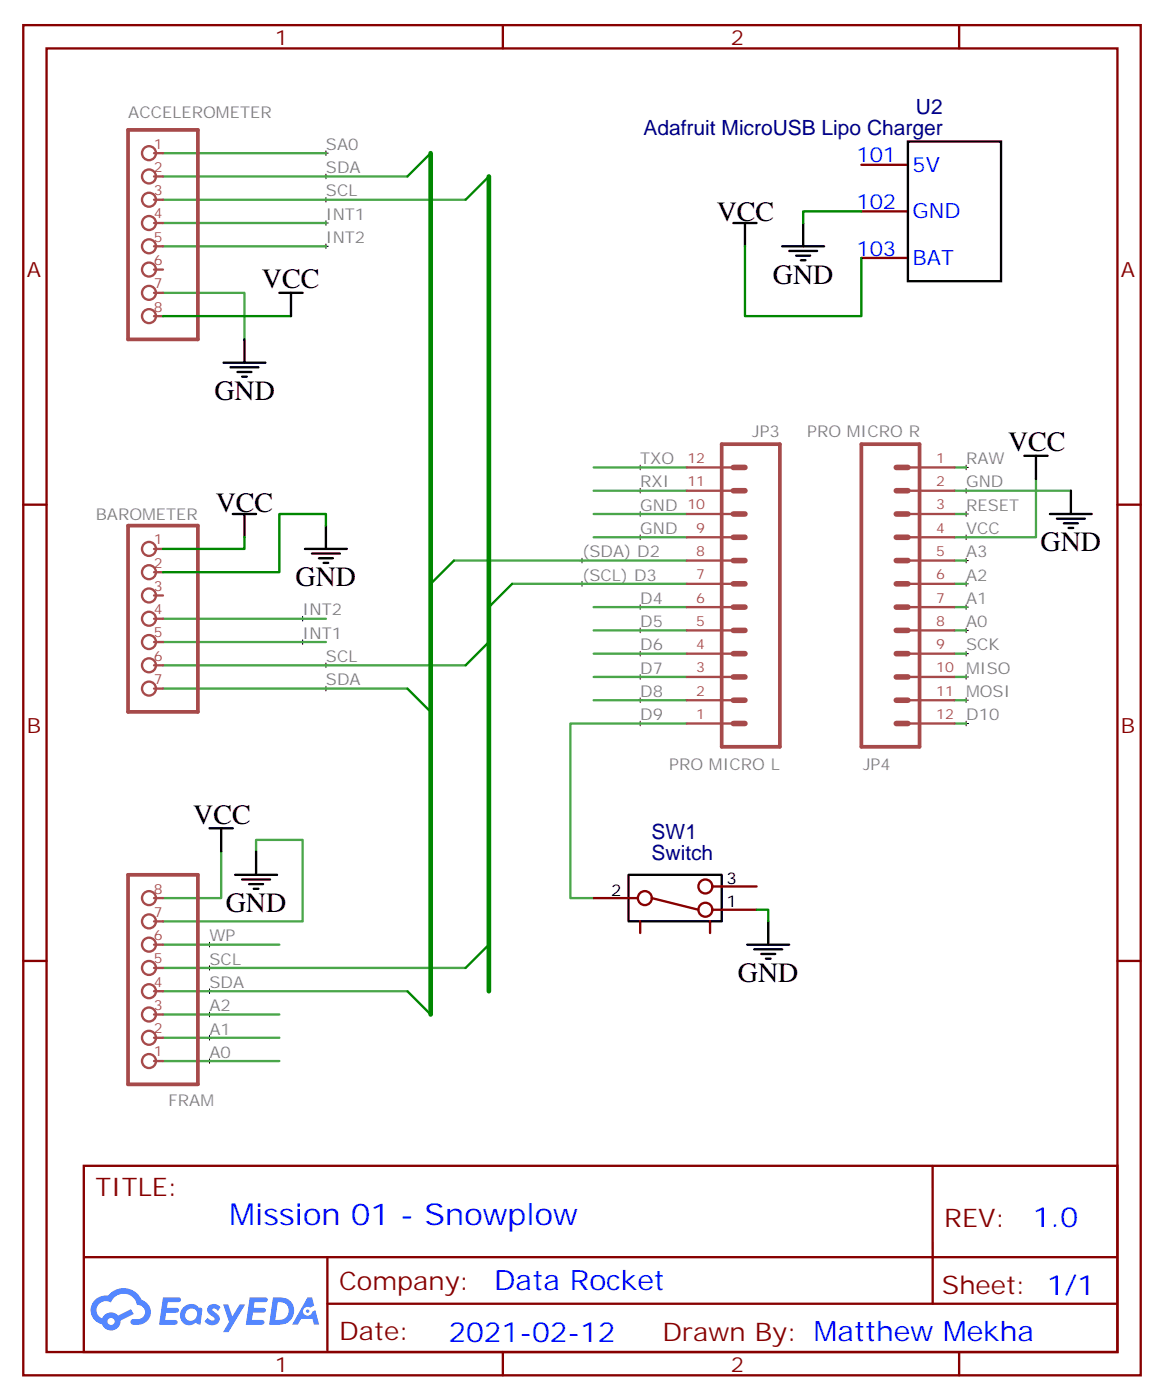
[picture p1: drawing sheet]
<svg xmlns="http://www.w3.org/2000/svg" width="176mm" height="212mm" viewBox="0 0 176 212" stroke-linecap="round" stroke-linejoin="round" font-family="sans-serif">
<g fill="none" stroke="#870000" stroke-width=".35">
<path d="M3.5 3.8h169.4v204.6h-169.4zM7.1 7.3h162.2v197.6h-162.2zM76.2 3.8v3.5M145.3 3.8v3.5M3.5 76.5h3.6M169.3 76.5h3.6M3.5 145.6h3.6M169.3 145.6h3.6M12.7 176.7h156.6v28.2h-156.6zM141.3 176.7v20.9M12.7 190.5h156.5M49.6 197.6h119.6"/>
<path d="M49.6 190.5v14.1M76.2 204.9v3.5M145.3 204.9v3.5"/>
</g>
<g fill="#5487ff">
<path d="M31.7 197.8a1.22 1.22 0 0 1 1.7 .3l-.4 .6-.3-.3-.3-.1-.2 .1v.2a1.74 1.74 0 0 1 1.1 1.3 1.22 1.22 0 0 1-.9 .9 1.22 1.22 0 0 1-1.2-.4l-.2-.1 .5-.6a.6 .6 0 0 0 .4 .4 .6 .6 0 0 0 .6-.2l-.1-.2a1.48 1.48 0 0 1-1-1.5z"/>
<path d="M24.7 196.6h1.5a1.22 1.22 0 0 1 1.2 .2 .37 .37 0 0 1-.4 .5h-1.6l-.1 .9h1.5a.37 .37 0 0 1 .3 .4 .37 .37 0 0 1-.3 .3h-1.6l-.2 1.1h.8a1.15 1.15 0 0 1 1.1 .2 .36 .36 0 0 1-.3 .6h-2.5z"/>
<path d="M37.8 196.6h1.6a1.23 1.23 0 0 1 1.1 .2 .37 .37 0 0 1-.3 .5h-1.6l-.2 .9h1.6a.37 .37 0 0 1 .3 .4 .37 .37 0 0 1-.4 .3h-1.6l-.1 1.1h.7a1.15 1.15 0 0 1 1.1 .2 .36 .36 0 0 1-.3 .6h-2.5z"/>
<path d="M46.6 196.6h.7l.3 1.3-.6 .3a.69 .69 0 0 0-1 .3 .69 .69 0 0 0 .4 .9 .69 .69 0 0 0 .9-.6l.5-.3 .6 2.2h-.8l-.3-.8h-1.7l-.5 .8h-.8z"/>
<path d="M33.8 197.7h.8l.6 1.8 1.1-1.8h.9l-2.6 4.2h-.8l.9-1.6z"/>
<path d="M41.4 196.6l-.6 4.2h1.3a2.1 2.1 0 0 0 2.4-1.6 2.1 2.1 0 0 0-1.3-2.5zM42.1 197.3a1.39 1.39 0 0 1 1.7 1.5 1.39 1.39 0 0 1-1.8 1.2h-.3z"/>
<path d="M27.7 198.2a1.48 1.48 0 0 0-.2 2 1.48 1.48 0 0 0 2 .4l.1-.2 .4 .3 .4 .1 .3-2.3-.2-.3h-.4a1.49 1.49 0 0 0-2.4 0zM28.3 198.6a.89 .89 0 0 1 1.4 0 .89 .89 0 0 1-.2 1.3 .89 .89 0 0 1-1.3 0 .89 .89 0 0 1 .1-1.3z"/>
<path d="M14.4 197a2.18 2.18 0 0 0 1.1 3.7 1.44 1.44 0 0 0 1.6 .9 1.44 1.44 0 0 0 1.2-1.5l2-1-.5-.7-1.9 1a1.47 1.47 0 0 0-2.4 .4 1.39 1.39 0 0 1-.7-1.9 1.39 1.39 0 0 1 2-.5 2.08 2.08 0 0 1 2.2-1.3 2.08 2.08 0 0 1 1.8 1.7 1.07 1.07 0 0 1 1.2 1 1.07 1.07 0 0 1-1 1.1h-.7a.43 .43 0 0 0-.5 .4 .43 .43 0 0 0 .4 .5 2.06 2.06 0 0 0 2.1-.7 2.06 2.06 0 0 0 .3-2.2l-.7-.7-.4-.2a2.98 2.98 0 0 0-5.1-.7l-1.1 .1zM16.3 200.3a.55 .55 0 0 1 1.1 0 .55 .55 0 0 1-1.1 0z"/>
<circle cx="46.6" cy="198.7" r=".26"/>
</g>
<g fill="none" stroke="#000" stroke-width=".15">
<path d="M49 23.2h.7M49 37.3h.7M49 33.8h.7M49 30.3h.7M49 26.7h.7M49.4 22.9v.7M49.4 26.4v.7M49.4 29.9v.7M49.4 33.4v.7M49.4 37v.7M96.7 74.4h.7M96.7 70.8h.7"/>
<path d="M96.7 77.9h.7M97 70.5v.7M97 74v.7M97 77.5v.7M146 74.4h.8M146 70.8h.8M146 77.9h.8M146.4 70.5v.7M146.4 74v.7M146.4 77.5v.7M45.5 97.3h.7M45.5 93.8h.7"/>
<path d="M45.9 93.4v.7M45.9 96.9v.7M87.8 88.5h.7M87.8 84.9h.7M88.2 84.6v.7M88.2 88.1v.7M96.7 99.1h.7M96.7 95.5h.7M96.7 92h.7M96.7 81.4h.7M97 81.1v.7M97 91.7v.7"/>
<path d="M97 95.2v.7M97 98.7v.7M146 99.1h.8M146 95.5h.8M146 92h.8M146 88.5h.8M146 84.9h.8M146 81.4h.8M146.4 81.1v.7M146.4 84.6v.7M146.4 88.1v.7M146.4 91.7v.7"/>
<path d="M146.4 95.2v.7M146.4 98.7v.7M49 100.8h.7M49 104.4h.7M49.4 100.5v.7M49.4 104v.7M96.7 109.6h.7M96.7 102.6h.7M96.7 106.1h.7M97 102.2v.7M97 105.8v.7M97 109.3v.7"/>
<path d="M146 109.6h.8M146 102.6h.8M146 106.1h.8M146.4 102.2v.7M146.4 105.8v.7M146.4 109.3v.7M31.4 153.7h.7M31.4 157.3h.7M31.4 143.2h.7M31.4 150.2h.7M31.4 146.7h.7M31.7 142.8v.7"/>
<path d="M31.7 146.3v.7M31.7 149.9v.7M31.7 153.4v.7M31.7 156.9v.7M31.4 160.8h.7M31.7 160.4v.7"/>
</g>
<g fill="none" stroke="#4aa64a" stroke-width=".35">
<path d="M24.7 30.3h45.9M24.7 26.7h37M24.7 23.2h24.7M24.7 37.3h24.7M24.7 33.8h24.7M24.7 44.4h12.3v7M90 74.4h14.1M90 70.8h14.1M90 77.9h14.1M144.6 74.4h17.7M144.6 70.8h1.8M144.6 77.9h1.8"/>
<path d="M157 72.6v8.8h-12.4M24.7 97.3h24.7M24.7 93.8h24.7M68.8 84.9h35.3M77.6 88.5h26.5M90 99.1h14.1M90 95.5h14.1M90 92h14.1M90 81.4h14.1M144.6 99.1h1.8M144.6 95.5h1.8M144.6 92h1.8"/>
<path d="M144.6 88.5h1.8M144.6 84.9h1.8M24.7 100.8h45.9M24.7 104.4h37M90 102.6h14.1M90 106.1h14.1M104.1 109.6h-17.7v26.5h3.6M144.6 109.6h1.8M144.6 102.6h1.8M144.6 106.1h1.8M33.5 129v7.1h-8.8M38.8 129v-1.7h7.1v12.3h-21.2"/>
<path d="M24.7 146.7h45.9M24.7 153.7h17.6M24.7 157.3h17.6M24.7 143.2h17.6M24.7 150.2h37M24.7 160.8h17.6"/>
</g>
<path d="M19.4 19.7h10.6v31.7h-10.6zM19.4 79.7h10.6v28.2h-10.6zM109.4 67.3h8.8v45.9h-8.8zM130.5 67.3h8.8v45.9h-8.8zM19.4 132.6h10.6v31.7h-10.6z" fill="none" stroke="#a64a4a" stroke-width=".56"/>
<g fill="none" stroke="#a64a4a" stroke-width=".35">
<path d="M23.3 23.2h1.4M23.3 26.7h1.4M23.3 30.3h1.4M23.3 33.8h1.4M23.3 37.3h1.4M23.3 40.9h1.4M23.3 44.4h1.4M23.3 47.9h1.4M104.1 77.9h6.9M104.1 74.4h6.9M104.1 70.8h6.9M137.7 77.9h6.9"/>
<path d="M137.7 74.4h6.9M137.7 70.8h6.9M23.3 83.2h1.4M23.3 86.7h1.4M23.3 90.2h1.4M23.3 93.8h1.4M23.3 97.3h1.4M104.1 99.1h6.9M104.1 95.5h6.9M104.1 92h6.9M104.1 88.5h6.9M104.1 84.9h6.9"/>
<path d="M104.1 81.4h6.9M137.7 99.1h6.9M137.7 95.5h6.9M137.7 92h6.9M137.7 88.5h6.9M137.7 84.9h6.9M137.7 81.4h6.9M23.3 100.8h1.4M23.3 104.4h1.4M104.1 109.6h6.9M104.1 106.1h6.9M104.1 102.6h6.9"/>
<path d="M137.7 109.6h6.9M137.7 106.1h6.9M137.7 102.6h6.9M23.3 139.6h1.4M23.3 136.1h1.4M23.3 157.3h1.4M23.3 153.7h1.4M23.3 150.2h1.4M23.3 146.7h1.4M23.3 143.2h1.4M23.3 160.8h1.4"/>
<circle cx="22.6" cy="33.8" r="1.06"/>
<circle cx="22.6" cy="37.3" r="1.06"/>
<circle cx="22.6" cy="23.2" r="1.06"/>
<circle cx="22.6" cy="30.3" r="1.06"/>
<circle cx="22.6" cy="26.7" r="1.06"/>
<circle cx="22.6" cy="44.4" r="1.06"/>
<circle cx="22.6" cy="47.9" r="1.06"/>
<circle cx="22.6" cy="40.9" r="1.06"/>
<circle cx="22.6" cy="97.3" r="1.06"/>
<circle cx="22.6" cy="86.7" r="1.06"/>
<circle cx="22.6" cy="90.2" r="1.06"/>
<circle cx="22.6" cy="93.8" r="1.06"/>
<circle cx="22.6" cy="83.2" r="1.06"/>
<circle cx="22.6" cy="100.8" r="1.06"/>
<circle cx="22.6" cy="104.4" r="1.06"/>
<circle cx="22.6" cy="139.6" r="1.06"/>
<circle cx="22.6" cy="136.1" r="1.06"/>
<circle cx="22.6" cy="153.7" r="1.06"/>
<circle cx="22.6" cy="157.3" r="1.06"/>
<circle cx="22.6" cy="146.7" r="1.06"/>
<circle cx="22.6" cy="150.2" r="1.06"/>
<circle cx="22.6" cy="143.2" r="1.06"/>
<circle cx="22.6" cy="160.8" r="1.06"/>
</g>
<g fill="none" stroke="#870000" stroke-width=".35">
<path d="M130.5 25h7.1M130.5 32h7.1M130.5 39.1h7.1M90 136.1h6.7M97 139.6v1.8M98.8 136.1l7 1.8M107.6 139.6v1.8M107.9 134.3h6.8M107.9 137.9h6.8"/>
<circle cx="97.7" cy="136.1" r="1.06"/>
<circle cx="106.9" cy="137.9" r="1.06"/>
<circle cx="106.9" cy="134.3" r="1.06"/>
</g>
<g fill="none" stroke="#000" stroke-width=".35">
<path d="M111.1 33.8h3.6M112.9 33.8v3.5M118.5 37.3h6.4M119.6 38h4.2M120.6 38.7h2.2M121.4 39.4h.7M121.7 33.8v3.5M137.6 21.4h14.1v21.2h-14.1zM33.9 55h6.3M34.9 55.7h4.3M36 56.4h2.1M36.7 57.1h.7"/>
<path d="M37 51.4v3.6M42.3 44.4h3.6M44.1 44.4v3.5M35.3 77.9h3.5M37 77.9v3.5M49.4 79.7v3.5M155.2 69.1h3.5M157 69.1v3.5M159.1 77.9h6.4M160.2 78.6h4.2M161.2 79.3h2.1M162.3 74.4v3.5"/>
<path d="M46.2 83.2h6.4M47.3 83.9h4.2M48.3 84.6h2.1M49 85.3h.7M161.9 80h.7M31.7 125.5h3.6M33.5 125.5v3.5M35.6 132.6h6.4M36.7 133.3h4.2M37.7 134h2.2M38.5 134.7h.7M38.8 129v3.6"/>
<path d="M95.2 132.6h14.2v7h-14.2zM116.4 139.6v3.6M113.2 143.2h6.4M114.3 143.9h4.2M115.4 144.6h2.1M116.1 145.3h.7"/>
</g>
<g fill="none" stroke="#008700" stroke-width=".35">
<path d="M65.3 23.2l-3.6 3.5M74.1 26.7l-3.5 3.6M112.9 37.3v10.6h17.6v-8.8M130.5 32h-8.8v1.8M24.7 47.9h19.4M49.4 79.7v-1.8h-7.1v8.8h-17.6M37 81.4v1.8h-12.3M68.8 84.9l-3.5 3.6M74.1 97.3l-3.5 3.5M77.6 88.5l-3.5 3.5M61.7 104.4l3.6 3.5M114.7 137.9h1.7v1.7"/>
<path d="M61.7 150.2l3.6 3.5M74.1 143.2l-3.5 3.5"/>
</g>
<g fill="none" stroke="#a64a4a" stroke-width=".85">
<path d="M111.1 77.9h1.8M111.1 74.4h1.8M111.1 70.8h1.8M135.8 77.9h1.8M135.8 74.4h1.8M135.8 70.8h1.8M111.1 95.5h1.8M111.1 99.1h1.8M111.1 92h1.8M111.1 88.5h1.8M111.1 84.9h1.8M111.1 81.4h1.8"/>
<path d="M135.8 95.5h1.8M135.8 99.1h1.8M135.8 92h1.8M135.8 88.5h1.8M135.8 84.9h1.8M135.8 81.4h1.8M111.1 102.6h1.8M111.1 106.1h1.8M111.1 109.6h1.8M135.8 102.6h1.8M135.8 106.1h1.8M135.8 109.6h1.8"/>
</g>
<path d="M65.3 23.2v130.5M74.1 26.7v123.5" fill="none" stroke="#008700" stroke-width=".71"/>
<text font-size="4.6" fill="#00f" x="34.8" y="185.7">Mission 01 - Snowplow</text>
<g font-size="4.2">
<text x="108.6" y="33.4">VCC</text>
<text x="39.7" y="43.7">VCC</text>
<text x="117.1" y="43">GND</text>
<text x="32.5" y="60.6">GND</text>
<text x="152.8" y="68.4">VCC</text>
<text x="32.7" y="77.6">VCC</text>
<text x="157.7" y="83.5">GND</text>
<text x="44.8" y="88.8">GND</text>
<text x="29.3" y="124.8">VCC</text>
<text x="34.2" y="138.2">GND</text>
<text x="111.8" y="148.8">GND</text>
</g>
<g font-size="4.2" fill="#00f">
<text x="156.5" y="185.9">1.0</text>
<text x="74.9" y="195.5">Data Rocket</text>
<text x="68" y="203.3">2021-02-12</text>
</g>
<g font-size="3.9" fill="#800">
<text x="14.5" y="181.3">TITLE:</text>
<text x="143.1" y="185.9">REV:</text>
<text x="51.4" y="195.5">Company:</text>
<text x="142.7" y="196.1">Sheet: 1/1</text>
<text x="51.4" y="203.1">Date:</text>
<text x="100.4" y="203.2">Drawn By: Matthew Mekha</text>
</g>
<g font-size="3.2" fill="#800">
<text x="41.6" y="6.8">1</text>
<text x="110.8" y="6.8">2</text>
<text x="4.1" y="41.9">A</text>
<text x="169.9" y="41.9">A</text>
<text x="4.1" y="111.1">B</text>
<text x="169.9" y="111.1">B</text>
<text x="41.6" y="207.9">1</text>
<text x="110.8" y="207.9">2</text>
</g>
<g font-size="3.2" fill="#000080">
<text x="138.8" y="17.2">U2</text>
<text x="97.5" y="20.4">Adafruit MicroUSB Lipo Charger</text>
<text x="98.7" y="130.3">Switch</text>
<text x="98.7" y="127.2">SW1</text>
</g>
<g font-size="3.2" fill="#00f">
<text x="129.8" y="24.6">101</text>
<text x="138.3" y="26">5V</text>
<text x="129.8" y="31.7">102</text>
<text x="138.3" y="33.1">GND</text>
<text x="129.8" y="38.7">103</text>
<text x="138.3" y="40.1">BAT</text>
</g>
<g font-size="2.5" fill="#838383">
<text x="19.4" y="17.9">ACCELEROMETER</text>
<text x="49.4" y="22.7">SA0</text>
<text x="49.4" y="29.8">SCL</text>
<text x="49.4" y="26.2">SDA</text>
<text x="49.4" y="33.3">INT1</text>
<text x="49.4" y="36.8">INT2</text>
<text x="97" y="70.3">TXO</text>
<text x="114" y="66.3">JP3</text>
<text x="122.3" y="66.3">PRO MICRO R</text>
<text x="146.4" y="70.3">RAW</text>
<text x="97" y="73.9">RXI</text>
<text x="97" y="77.4">GND</text>
<text x="146.4" y="77.4">RESET</text>
<text x="146.4" y="73.9">GND</text>
<text x="14.5" y="78.8">BAROMETER</text>
<text x="97" y="80.9">GND</text>
<text x="146.4" y="80.9">VCC</text>
<text x="88.2" y="88">(SCL) D3</text>
<text x="88.2" y="84.5">(SDA) D2</text>
<text x="146.4" y="88">A2</text>
<text x="146.4" y="84.5">A3</text>
<text x="45.9" y="93.3">INT2</text>
<text x="97" y="95">D5</text>
<text x="97" y="91.5">D4</text>
<text x="146.4" y="95">A0</text>
<text x="146.4" y="91.5">A1</text>
<text x="45.9" y="96.8">INT1</text>
<text x="49.4" y="100.3">SCL</text>
<text x="97" y="98.6">D6</text>
<text x="146.4" y="98.6">SCK</text>
<text x="49.4" y="103.9">SDA</text>
<text x="97" y="102.1">D7</text>
<text x="97" y="105.6">D8</text>
<text x="146.4" y="105.6">MOSI</text>
<text x="146.4" y="102.1">MISO</text>
<text x="97" y="109.1">D9</text>
<text x="146.4" y="109.1">D10</text>
<text x="101.4" y="116.7">PRO MICRO L</text>
<text x="130.8" y="116.7">JP4</text>
<text x="31.7" y="142.7">WP</text>
<text x="31.7" y="149.7">SDA</text>
<text x="31.7" y="146.2">SCL</text>
<text x="31.7" y="153.2">A2</text>
<text x="31.7" y="156.8">A1</text>
<text x="31.7" y="160.3">A0</text>
<text x="25.5" y="167.7">FRAM</text>
</g>
<g font-size="2.5">
<text x="92.6" y="135.7">2</text>
<text x="110.1" y="134">3</text>
<text x="110.1" y="137.5">1</text>
</g>
<g font-size="2.1" fill="#a54b4b">
<text x="23.3" y="22.5">1</text>
<text x="23.3" y="26">2</text>
<text x="23.3" y="29.6">3</text>
<text x="23.3" y="33.1">4</text>
<text x="23.3" y="36.6">5</text>
<text x="23.3" y="40.2">6</text>
<text x="23.3" y="43.7">7</text>
<text x="23.3" y="47.2">8</text>
<text x="104.2" y="70.1">12</text>
<text x="141.9" y="70.1">1</text>
<text x="104.2" y="77.2">10</text>
<text x="104.2" y="73.7">11</text>
<text x="141.9" y="73.7">2</text>
<text x="141.9" y="77.2">3</text>
<text x="23.3" y="82.5">1</text>
<text x="105.5" y="80.7">9</text>
<text x="141.9" y="80.7">4</text>
<text x="23.3" y="86">2</text>
<text x="23.3" y="89.5">3</text>
<text x="105.5" y="87.8">7</text>
<text x="105.5" y="84.3">8</text>
<text x="141.9" y="84.3">5</text>
<text x="141.9" y="87.8">6</text>
<text x="23.3" y="93.1">4</text>
<text x="105.5" y="94.8">5</text>
<text x="105.5" y="91.3">6</text>
<text x="141.9" y="91.3">7</text>
<text x="141.9" y="94.8">8</text>
<text x="23.3" y="96.6">5</text>
<text x="23.3" y="100.1">6</text>
<text x="105.5" y="101.9">3</text>
<text x="105.5" y="98.4">4</text>
<text x="141.9" y="98.4">9</text>
<text x="141.9" y="101.9">10</text>
<text x="23.3" y="103.7">7</text>
<text x="105.5" y="105.4">2</text>
<text x="141.9" y="105.4">11</text>
<text x="105.5" y="108.9">1</text>
<text x="141.9" y="108.9">12</text>
<text x="23.3" y="135.4">8</text>
<text x="23.3" y="142.5">6</text>
<text x="23.3" y="138.9">7</text>
<text x="23.3" y="149.5">4</text>
<text x="23.3" y="146">5</text>
<text x="23.3" y="153">3</text>
<text x="23.3" y="160.1">1</text>
<text x="23.3" y="156.6">2</text>
</g>
</svg>
